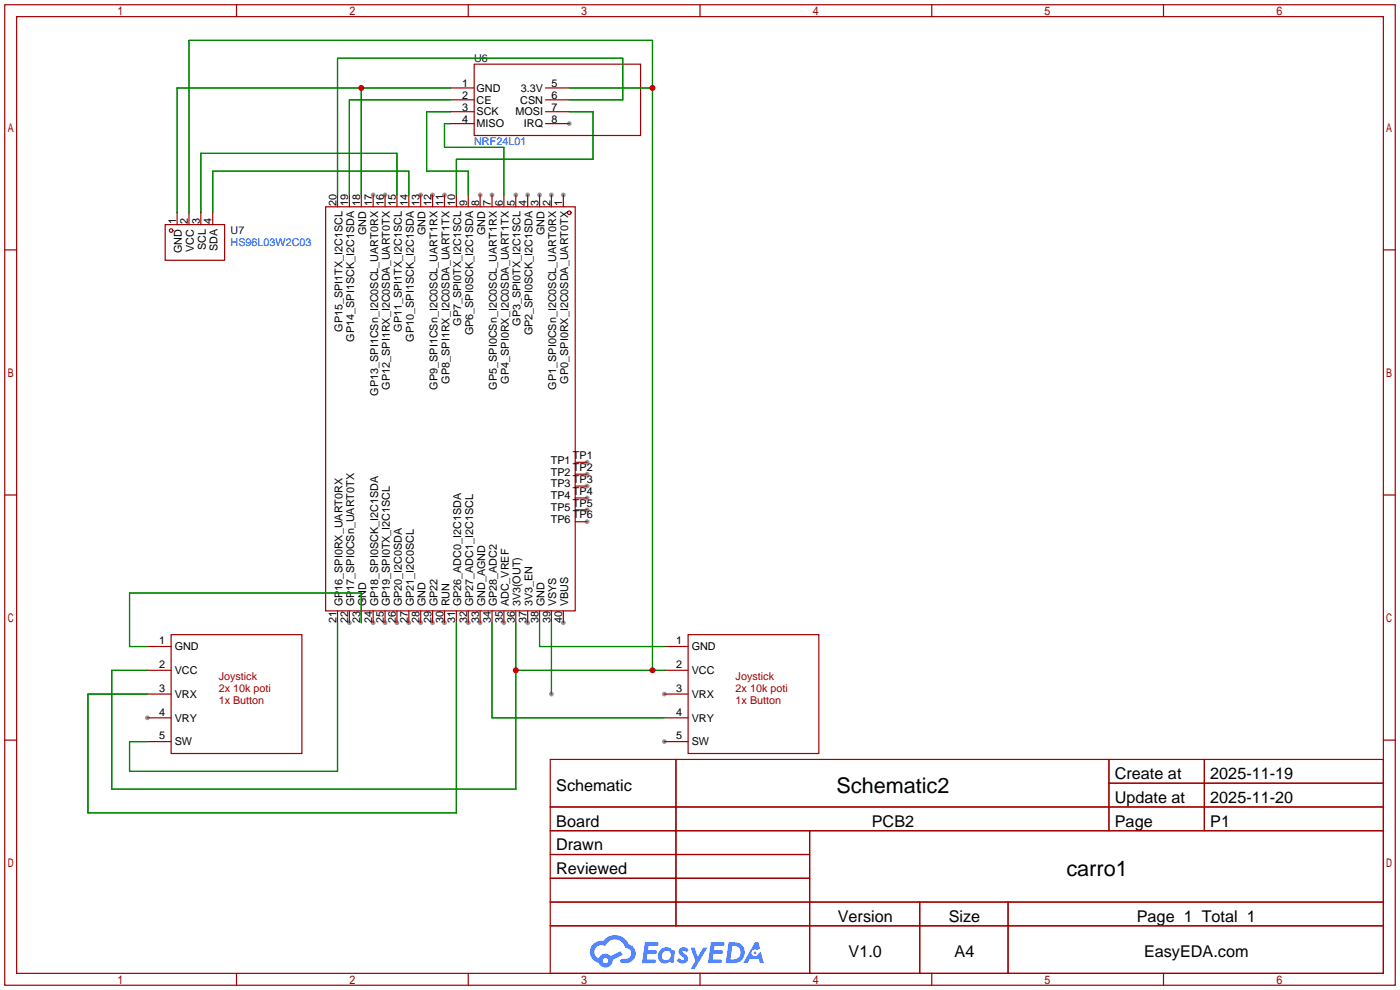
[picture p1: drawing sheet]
<svg xmlns="http://www.w3.org/2000/svg" width="299mm" height="212mm" viewBox="0 0 299 212" stroke-linecap="round" stroke-linejoin="round" font-family="sans-serif">
<g fill="#999">
<circle cx="120.4" cy="41.7" r=".51"/>
<circle cx="117.9" cy="41.7" r=".51"/>
<circle cx="115.3" cy="41.7" r=".51"/>
<circle cx="112.8" cy="41.7" r=".51"/>
<circle cx="110.2" cy="41.7" r=".51"/>
<circle cx="105.2" cy="41.7" r=".51"/>
<circle cx="102.6" cy="41.7" r=".51"/>
<circle cx="95" cy="41.7" r=".51"/>
<circle cx="92.5" cy="41.7" r=".51"/>
<circle cx="89.9" cy="41.7" r=".51"/>
<circle cx="82.3" cy="41.7" r=".51"/>
<circle cx="79.8" cy="41.7" r=".51"/>
<circle cx="74.7" cy="133.1" r=".51"/>
<circle cx="79.8" cy="133.1" r=".51"/>
<circle cx="82.3" cy="133.1" r=".51"/>
<circle cx="84.8" cy="133.1" r=".51"/>
<circle cx="87.4" cy="133.1" r=".51"/>
<circle cx="89.9" cy="133.1" r=".51"/>
<circle cx="92.5" cy="133.1" r=".51"/>
<circle cx="95" cy="133.1" r=".51"/>
<circle cx="100.1" cy="133.1" r=".51"/>
<circle cx="102.6" cy="133.1" r=".51"/>
<circle cx="107.7" cy="133.1" r=".51"/>
<circle cx="112.8" cy="133.1" r=".51"/>
<circle cx="120.4" cy="133.1" r=".51"/>
<circle cx="125.5" cy="98.8" r=".51"/>
<circle cx="125.5" cy="101.3" r=".51"/>
<circle cx="125.5" cy="103.9" r=".51"/>
<circle cx="125.5" cy="106.4" r=".51"/>
<circle cx="125.5" cy="109" r=".51"/>
<circle cx="125.5" cy="111.5" r=".51"/>
<circle cx="142" cy="148.3" r=".51"/>
<circle cx="142" cy="158.5" r=".51"/>
<circle cx="31.5" cy="153.4" r=".51"/>
<circle cx="121.7" cy="26.4" r=".51"/>
<circle cx="117.9" cy="148.3" r=".51"/>
</g>
<g fill="none" stroke="#a10000" stroke-width=".25">
<path d="M1 1h297.2v209.6h-297.2zM3.6 3.6h292.1v204.4h-292.1zM50.5 1v2.6M100.1 1v2.6M149.6 1v2.6M199.1 1v2.6M248.7 1v2.6M1 53.4h2.6M295.7 53.4h2.5M1 105.8h2.6M295.7 105.8h2.5M1 158.2h2.6"/>
<path d="M295.7 158.2h2.5M117.6 162.3h178.1v45.7h-178.1zM117.6 172.5h178.1M117.6 177.5h178.1M144.5 162.3v35.6M173 177.5v30.5M237 162.3v15.2M237 167.4h58.7M257.4 162.3v15.2M117.6 182.6h55.4M117.6 192.8h178.1M117.6 187.7h55.4"/>
<path d="M117.6 197.9h178.1M196.6 192.8v15.2M215.4 192.8v15.2M50.5 208v2.6M100.1 208v2.6M149.6 208v2.6M199.1 208v2.6M248.7 208v2.6"/>
</g>
<g fill="#5487ff">
<path d="M145.3 202.7a1.3 1.3 0 0 1 1.9 .3l-.4 .6a.54 .54 0 0 0-.9-.2l.1 .2a1.34 1.34 0 0 1 .9 1.8 1.47 1.47 0 0 1-2.3-.1l.5-.6 .8 .5a.31 .31 0 0 0 .4-.3 .31 .31 0 0 0-.3-.4 1.12 1.12 0 0 1-.7-1.8z"/>
<path d="M147.6 202.5h.9l.6 2 1.2-2h.9l-2.7 4.6h-.9l1-1.7z"/>
<path d="M137.8 201.4h1.7a1.31 1.31 0 0 1 1.2 .2 .4 .4 0 0 1-.3 .5l-1.8 .1-.1 .9h1.6a.4 .4 0 0 1 .4 .4 .4 .4 0 0 1-.5 .4h-1.6l-.2 1.2h1.4a.46 .46 0 0 1 .5 0 .46 .46 0 0 1 .1 .5l-.4 .2h-2.6z"/>
<path d="M151.9 201.4h1.7a1.32 1.32 0 0 1 1.2 .2 .39 .39 0 0 1-.3 .5l-1.8 .1-.1 .9h1.6a.4 .4 0 0 1 .4 .4 .4 .4 0 0 1-.4 .4h-1.7l-.2 1.2h1.4a.46 .46 0 0 1 .5 0 .46 .46 0 0 1 .1 .5l-.4 .2h-2.6z"/>
<path d="M161.3 201.4h.8l.3 1.3-.6 .4a.75 .75 0 0 0-1.1 .3 .75 .75 0 0 0 .5 1 .75 .75 0 0 0 .9-.7l.5-.2 .6 2.3h-.8l-.3-.9h-1.8l-.5 .9h-1z"/>
<path d="M155.7 201.4l-.6 4.4h1.5a2.27 2.27 0 0 0 2.6-2.2 2.27 2.27 0 0 0-2.7-2.2zM156.5 202.1a1.5 1.5 0 0 1 1.8 1.6 1.5 1.5 0 0 1-1.9 1.4h-.3z"/>
<path d="M141.2 203a1.6 1.6 0 0 0-.3 2.3 1.6 1.6 0 0 0 2.3 .2l.7 .3 .3-2.4-.1-.3-.5-.1a1.58 1.58 0 0 0-2.4 0zM141.8 203.5a.98 .98 0 0 1 1.6 .4 .98 .98 0 0 1-1.1 1.3 .94 .94 0 0 1-.9-.7 .94 .94 0 0 1 .4-1z"/>
<path d="M126.8 201.8a2.37 2.37 0 0 0 1.1 4 1.54 1.54 0 0 0 1.8 1 1.54 1.54 0 0 0 1.2-1.6l2.2-1.1-.5-.8-2 1a1.57 1.57 0 0 0-2.7 .5 1.5 1.5 0 0 1-.7-2.1 1.5 1.5 0 0 1 2.2-.5 2.23 2.23 0 0 1 2.3-1.4 2.23 2.23 0 0 1 2 1.8 1.16 1.16 0 0 1 1.2 1.1 1.16 1.16 0 0 1-1.1 1.2h-.7a.47 .47 0 0 0-.5 .4 .47 .47 0 0 0 .4 .5 2.17 2.17 0 0 0 2.5-.9 2.17 2.17 0 0 0-.3-2.7l-.8-.4a3.2 3.2 0 0 0-5.5-.7l-1.1 .1zM128.8 205.3a.6 .6 0 0 1 1.2 0 .6 .6 0 0 1-1.2 0z"/>
<circle cx="161.4" cy="203.6" r=".28"/>
</g>
<g fill="none" stroke="#a10000" stroke-width=".25">
<path d="M96.3 18.8h5M101.3 13.7h35.6v15.3h-35.6zM116.6 18.8h5.1M96.3 21.3h5M96.3 23.9h5M96.3 26.4h5M116.6 21.3h5.1M116.6 23.9h5.1M116.6 26.4h5.1M35.3 48h12.7v7.6h-12.7zM37.8 45.5v2.5M40.4 45.5v2.5"/>
<path d="M42.9 45.5v2.5M45.5 45.5v2.5M69.6 44.2h53.3v86.4h-53.3zM72.1 41.7v2.5M74.7 41.7v2.5M77.2 41.7v2.5M79.8 41.7v2.5M82.3 41.7v2.5M84.8 41.7v2.5M87.4 41.7v2.5M89.9 41.7v2.5M92.5 41.7v2.5"/>
<path d="M95 41.7v2.5M97.5 41.7v2.5M100.1 41.7v2.5M102.6 41.7v2.5M105.2 41.7v2.5M107.7 41.7v2.5M110.2 41.7v2.5M112.8 41.7v2.5M115.3 41.7v2.5M117.9 41.7v2.5M120.4 41.7v2.5M122.9 98.8h2.6"/>
<path d="M122.9 101.3h2.6M122.9 103.9h2.6M122.9 106.4h2.6M122.9 109h2.6M122.9 111.5h2.6M31.5 138.2h5.1M36.6 135.6h27.9v25.4h-27.9zM72.1 130.6v2.5M74.7 130.6v2.5M77.2 130.6v2.5M79.8 130.6v2.5M82.3 130.6v2.5"/>
<path d="M84.8 130.6v2.5M87.4 130.6v2.5M89.9 130.6v2.5M92.5 130.6v2.5M95 130.6v2.5M97.5 130.6v2.5M100.1 130.6v2.5M102.6 130.6v2.5M105.2 130.6v2.5M107.7 130.6v2.5M110.2 130.6v2.5M112.8 130.6v2.5"/>
<path d="M115.3 130.6v2.5M117.9 130.6v2.5M120.4 130.6v2.5M142 138.2h5.1M147.1 135.6h27.9v25.4h-27.9zM31.5 143.3h5.1M31.5 148.3h5.1M31.5 153.4h5.1M31.5 158.5h5.1M142 143.3h5.1M142 148.3h5.1M142 153.4h5.1"/>
<path d="M142 158.5h5.1"/>
<circle cx="36.6" cy="49.3" r=".38"/>
<circle cx="121.7" cy="45.5" r=".38"/>
</g>
<g fill="none" stroke="#008700" stroke-width=".25">
<path d="M77.2 18.8v22.9M96.3 18.8h-58.5v26.7M121.7 18.8h17.7M96.3 23.9h-5.1v12.7h8.9v5.1M96.3 26.4h-1.3v5.1h12.7v10.2M96.3 21.3h-21.6v20.4M121.7 23.9h5v10.1h-29.2v7.7M121.7 21.3h11.4v-8.9h-61v29.3M40.4 45.5v-36.9h99v134.7M84.8 41.7v-8.9h-41.9v12.7M87.4 41.7v-5.1h-41.9v8.9M72.1 133.1v31.7h-44.4v-6.3h3.8"/>
<path d="M77.2 133.1v-6.4h-49.5v11.5h3.8M97.5 133.1v40.6h-78.7v-25.4h12.7M105.2 133.1v20.3h36.8M110.2 133.1v35.6h-86.3v-25.4h7.6M115.3 133.1v5.1h26.7M117.9 133.1v15.2M110.2 143.3h31.8"/>
</g>
<g fill="#c00">
<circle cx="77.2" cy="18.8" r=".63"/>
<circle cx="139.4" cy="18.8" r=".63"/>
<circle cx="139.4" cy="143.3" r=".63"/>
<circle cx="110.2" cy="143.3" r=".63"/>
</g>
<g font-size="4.6">
<text x="178.8" y="169.4">Schematic2</text>
<text x="227.9" y="187.2">carro1</text>
</g>
<g font-size="3.5">
<text x="238.3" y="166.5">Create at</text>
<text x="258.7" y="166.5">2025-11-19</text>
<text x="118.9" y="169.1">Schematic</text>
<text x="238.3" y="171.6">Update at</text>
<text x="258.7" y="171.6">2025-11-20</text>
<text x="118.9" y="176.7">Board</text>
<text x="186.3" y="176.7">PCB2</text>
<text x="238.3" y="176.7">Page</text>
<text x="258.7" y="176.7">P1</text>
<text x="118.9" y="181.8">Drawn</text>
<text x="118.9" y="186.8">Reviewed</text>
<text x="179.1" y="197">Version</text>
<text x="202.8" y="197">Size</text>
<text x="243" y="197">Page 1 Total 1</text>
<text x="181.4" y="204.6">V1.0</text>
<text x="204" y="204.6">A4</text>
<text x="244.5" y="204.6">EasyEDA.com</text>
</g>
<g font-size="2.3" fill="#000080">
<text x="101.3" y="13.3">U6</text>
<text x="49.3" y="50.1">U7</text>
</g>
<g font-size="2.3">
<text x="98.8" y="18.6">1</text>
<text x="98.8" y="21.1">2</text>
<text x="98.8" y="23.6">3</text>
<text x="101.9" y="19.6">GND</text>
<text x="101.9" y="22.1">CE</text>
<text x="111.2" y="22.1">CSN</text>
<text x="111.3" y="19.6">3.3V</text>
<text x="117.9" y="18.6">5</text>
<text x="117.9" y="21.1">6</text>
<text x="117.9" y="23.6">7</text>
<text x="98.8" y="26.2">4</text>
<text x="101.9" y="24.7">SCK</text>
<text x="101.9" y="27.2">MISO</text>
<text x="110.2" y="24.7">MOSI</text>
<text x="112" y="27.2">IRQ</text>
<text x="117.9" y="26.2">8</text>
<text x="37.6" y="47.9" transform="rotate(-90 37.6 47.9)">1</text>
<text x="40.2" y="47.9" transform="rotate(-90 40.2 47.9)">2</text>
<text x="42.7" y="47.9" transform="rotate(-90 42.7 47.9)">3</text>
<text x="45.2" y="47.9" transform="rotate(-90 45.2 47.9)">4</text>
<text x="71.9" y="44.1" transform="rotate(-90 71.9 44.1)">20</text>
<text x="74.4" y="44.1" transform="rotate(-90 74.4 44.1)">19</text>
<text x="77" y="44.1" transform="rotate(-90 77 44.1)">18</text>
<text x="79.5" y="44.1" transform="rotate(-90 79.5 44.1)">17</text>
<text x="82.1" y="44.1" transform="rotate(-90 82.1 44.1)">16</text>
<text x="84.6" y="44.1" transform="rotate(-90 84.6 44.1)">15</text>
<text x="87.1" y="44.1" transform="rotate(-90 87.1 44.1)">14</text>
<text x="89.7" y="44.1" transform="rotate(-90 89.7 44.1)">13</text>
<text x="92.2" y="44.1" transform="rotate(-90 92.2 44.1)">12</text>
<text x="94.8" y="44.1" transform="rotate(-90 94.8 44.1)">11</text>
<text x="97.3" y="44.1" transform="rotate(-90 97.3 44.1)">10</text>
<text x="99.8" y="44.1" transform="rotate(-90 99.8 44.1)">9</text>
<text x="102.4" y="44.1" transform="rotate(-90 102.4 44.1)">8</text>
<text x="104.9" y="44.1" transform="rotate(-90 104.9 44.1)">7</text>
<text x="107.5" y="44.1" transform="rotate(-90 107.5 44.1)">6</text>
<text x="110" y="44.1" transform="rotate(-90 110 44.1)">5</text>
<text x="112.5" y="44.1" transform="rotate(-90 112.5 44.1)">4</text>
<text x="115.1" y="44.1" transform="rotate(-90 115.1 44.1)">3</text>
<text x="117.6" y="44.1" transform="rotate(-90 117.6 44.1)">2</text>
<text x="120.2" y="44.1" transform="rotate(-90 120.2 44.1)">1</text>
<text x="41.4" y="53.8" transform="rotate(-90 41.4 53.8)">VCC</text>
<text x="44" y="53.4" transform="rotate(-90 44 53.4)">SCL</text>
<text x="46.5" y="53.7" transform="rotate(-90 46.5 53.7)">SDA</text>
<text x="78.3" y="50.3" transform="rotate(-90 78.3 50.3)">GND</text>
<text x="91" y="50.3" transform="rotate(-90 91 50.3)">GND</text>
<text x="103.7" y="50.3" transform="rotate(-90 103.7 50.3)">GND</text>
<text x="116.4" y="50.3" transform="rotate(-90 116.4 50.3)">GND</text>
<text x="38.9" y="54.1" transform="rotate(-90 38.9 54.1)">GND</text>
<text x="73.2" y="70.9" transform="rotate(-90 73.2 70.9)">GP15_SPI1TX_I2C1SCL</text>
<text x="85.9" y="70.9" transform="rotate(-90 85.9 70.9)">GP11_SPI1TX_I2C1SCL</text>
<text x="98.6" y="69.6" transform="rotate(-90 98.6 69.6)">GP7_SPI0TX_I2C1SCL</text>
<text x="101.1" y="71.7" transform="rotate(-90 101.1 71.7)">GP6_SPI0SCK_I2C1SDA</text>
<text x="111.3" y="69.6" transform="rotate(-90 111.3 69.6)">GP3_SPI0TX_I2C1SCL</text>
<text x="113.8" y="71.7" transform="rotate(-90 113.8 71.7)">GP2_SPI0SCK_I2C1SDA</text>
<text x="75.7" y="73" transform="rotate(-90 75.7 73)">GP14_SPI1SCK_I2C1SDA</text>
<text x="88.4" y="73" transform="rotate(-90 88.4 73)">GP10_SPI1SCK_I2C1SDA</text>
<text x="83.3" y="83.2" transform="rotate(-90 83.3 83.2)">GP12_SPI1RX_I2C0SDA_UART0TX</text>
<text x="93.5" y="83.2" transform="rotate(-90 93.5 83.2)">GP9_SPI1CSn_I2C0SCL_UART1RX</text>
<text x="96" y="82" transform="rotate(-90 96 82)">GP8_SPI1RX_I2C0SDA_UART1TX</text>
<text x="106.2" y="83.2" transform="rotate(-90 106.2 83.2)">GP5_SPI0CSn_I2C0SCL_UART1RX</text>
<text x="108.7" y="82" transform="rotate(-90 108.7 82)">GP4_SPI0RX_I2C0SDA_UART1TX</text>
<text x="118.9" y="83.2" transform="rotate(-90 118.9 83.2)">GP1_SPI0CSn_I2C0SCL_UART0RX</text>
<text x="121.4" y="82" transform="rotate(-90 121.4 82)">GP0_SPI0RX_I2C0SDA_UART0TX</text>
<text x="80.8" y="84.5" transform="rotate(-90 80.8 84.5)">GP13_SPI1CSn_I2C0SCL_UART0RX</text>
<text x="117.7" y="99.1">TP1</text>
<text x="117.7" y="101.6">TP2</text>
<text x="122.4" y="98.1">TP1</text>
<text x="122.4" y="100.6">TP2</text>
<text x="117.7" y="104.2">TP3</text>
<text x="117.7" y="106.7">TP4</text>
<text x="122.4" y="103.2">TP3</text>
<text x="122.4" y="105.7">TP4</text>
<text x="117.7" y="109.3">TP5</text>
<text x="117.7" y="111.8">TP6</text>
<text x="122.4" y="108.2">TP5</text>
<text x="122.4" y="110.8">TP6</text>
<text x="73.2" y="129.6" transform="rotate(-90 73.2 129.6)">GP16_SPI0RX_UART0RX</text>
<text x="75.7" y="129.6" transform="rotate(-90 75.7 129.6)">GP17_SPI0CSn_UART0TX</text>
<text x="78.3" y="129.6" transform="rotate(-90 78.3 129.6)">GND</text>
<text x="80.8" y="129.6" transform="rotate(-90 80.8 129.6)">GP18_SPI0SCK_I2C1SDA</text>
<text x="83.3" y="129.6" transform="rotate(-90 83.3 129.6)">GP19_SPI0TX_I2C1SCL</text>
<text x="85.9" y="129.6" transform="rotate(-90 85.9 129.6)">GP20_I2C0SDA</text>
<text x="88.4" y="129.6" transform="rotate(-90 88.4 129.6)">GP21_I2C0SCL</text>
<text x="91" y="129.6" transform="rotate(-90 91 129.6)">GND</text>
<text x="93.5" y="129.6" transform="rotate(-90 93.5 129.6)">GP22</text>
<text x="96" y="129.6" transform="rotate(-90 96 129.6)">RUN</text>
<text x="98.6" y="129.6" transform="rotate(-90 98.6 129.6)">GP26_ADC0_I2C1SDA</text>
<text x="101.1" y="129.6" transform="rotate(-90 101.1 129.6)">GP27_ADC1_I2C1SCL</text>
<text x="103.7" y="129.6" transform="rotate(-90 103.7 129.6)">GND_AGND</text>
<text x="106.2" y="129.6" transform="rotate(-90 106.2 129.6)">GP28_ADC2</text>
<text x="108.7" y="129.6" transform="rotate(-90 108.7 129.6)">ADC_VREF</text>
<text x="111.3" y="129.6" transform="rotate(-90 111.3 129.6)">3V3(OUT)</text>
<text x="113.8" y="129.6" transform="rotate(-90 113.8 129.6)">3V3_EN</text>
<text x="116.4" y="129.6" transform="rotate(-90 116.4 129.6)">GND</text>
<text x="118.9" y="129.6" transform="rotate(-90 118.9 129.6)">VSYS</text>
<text x="121.4" y="129.6" transform="rotate(-90 121.4 129.6)">VBUS</text>
<text x="34" y="137.7">1</text>
<text x="71.9" y="133.3" transform="rotate(-90 71.9 133.3)">21</text>
<text x="74.4" y="133.3" transform="rotate(-90 74.4 133.3)">22</text>
<text x="77" y="133.3" transform="rotate(-90 77 133.3)">23</text>
<text x="79.5" y="133.3" transform="rotate(-90 79.5 133.3)">24</text>
<text x="82.1" y="133.3" transform="rotate(-90 82.1 133.3)">25</text>
<text x="84.6" y="133.3" transform="rotate(-90 84.6 133.3)">26</text>
<text x="87.1" y="133.3" transform="rotate(-90 87.1 133.3)">27</text>
<text x="89.7" y="133.3" transform="rotate(-90 89.7 133.3)">28</text>
<text x="92.2" y="133.3" transform="rotate(-90 92.2 133.3)">29</text>
<text x="94.8" y="133.3" transform="rotate(-90 94.8 133.3)">30</text>
<text x="97.3" y="133.3" transform="rotate(-90 97.3 133.3)">31</text>
<text x="99.8" y="133.3" transform="rotate(-90 99.8 133.3)">32</text>
<text x="102.4" y="133.3" transform="rotate(-90 102.4 133.3)">33</text>
<text x="104.9" y="133.3" transform="rotate(-90 104.9 133.3)">34</text>
<text x="107.5" y="133.3" transform="rotate(-90 107.5 133.3)">35</text>
<text x="110" y="133.3" transform="rotate(-90 110 133.3)">36</text>
<text x="112.5" y="133.3" transform="rotate(-90 112.5 133.3)">37</text>
<text x="115.1" y="133.3" transform="rotate(-90 115.1 133.3)">38</text>
<text x="117.6" y="133.3" transform="rotate(-90 117.6 133.3)">39</text>
<text x="120.2" y="133.3" transform="rotate(-90 120.2 133.3)">40</text>
<text x="144.5" y="137.7">1</text>
<text x="34" y="142.8">2</text>
<text x="37.3" y="139">GND</text>
<text x="144.5" y="142.8">2</text>
<text x="147.8" y="139">GND</text>
<text x="34" y="147.9">3</text>
<text x="37.3" y="144.1">VCC</text>
<text x="37.3" y="149.1">VRX</text>
<text x="144.5" y="147.9">3</text>
<text x="147.8" y="144.1">VCC</text>
<text x="147.8" y="149.1">VRX</text>
<text x="34" y="153">4</text>
<text x="37.3" y="154.2">VRY</text>
<text x="144.5" y="153">4</text>
<text x="147.8" y="154.2">VRY</text>
<text x="34" y="158">5</text>
<text x="37.3" y="159.3">SW</text>
<text x="144.5" y="158">5</text>
<text x="147.8" y="159.3">SW</text>
</g>
<g font-size="2.3" fill="#00f">
<text x="101.3" y="31">NRF24L01</text>
<text x="49.3" y="52.6">HS96L03W2C03</text>
</g>
<g font-size="2.3" fill="#a00000">
<text x="46.7" y="145.3">Joystick</text>
<text x="46.7" y="147.9">2x 10k poti</text>
<text x="157.2" y="145.3">Joystick</text>
<text x="157.2" y="147.9">2x 10k poti</text>
<text x="46.7" y="150.4">1x Button</text>
<text x="157.2" y="150.4">1x Button</text>
</g>
</svg>
